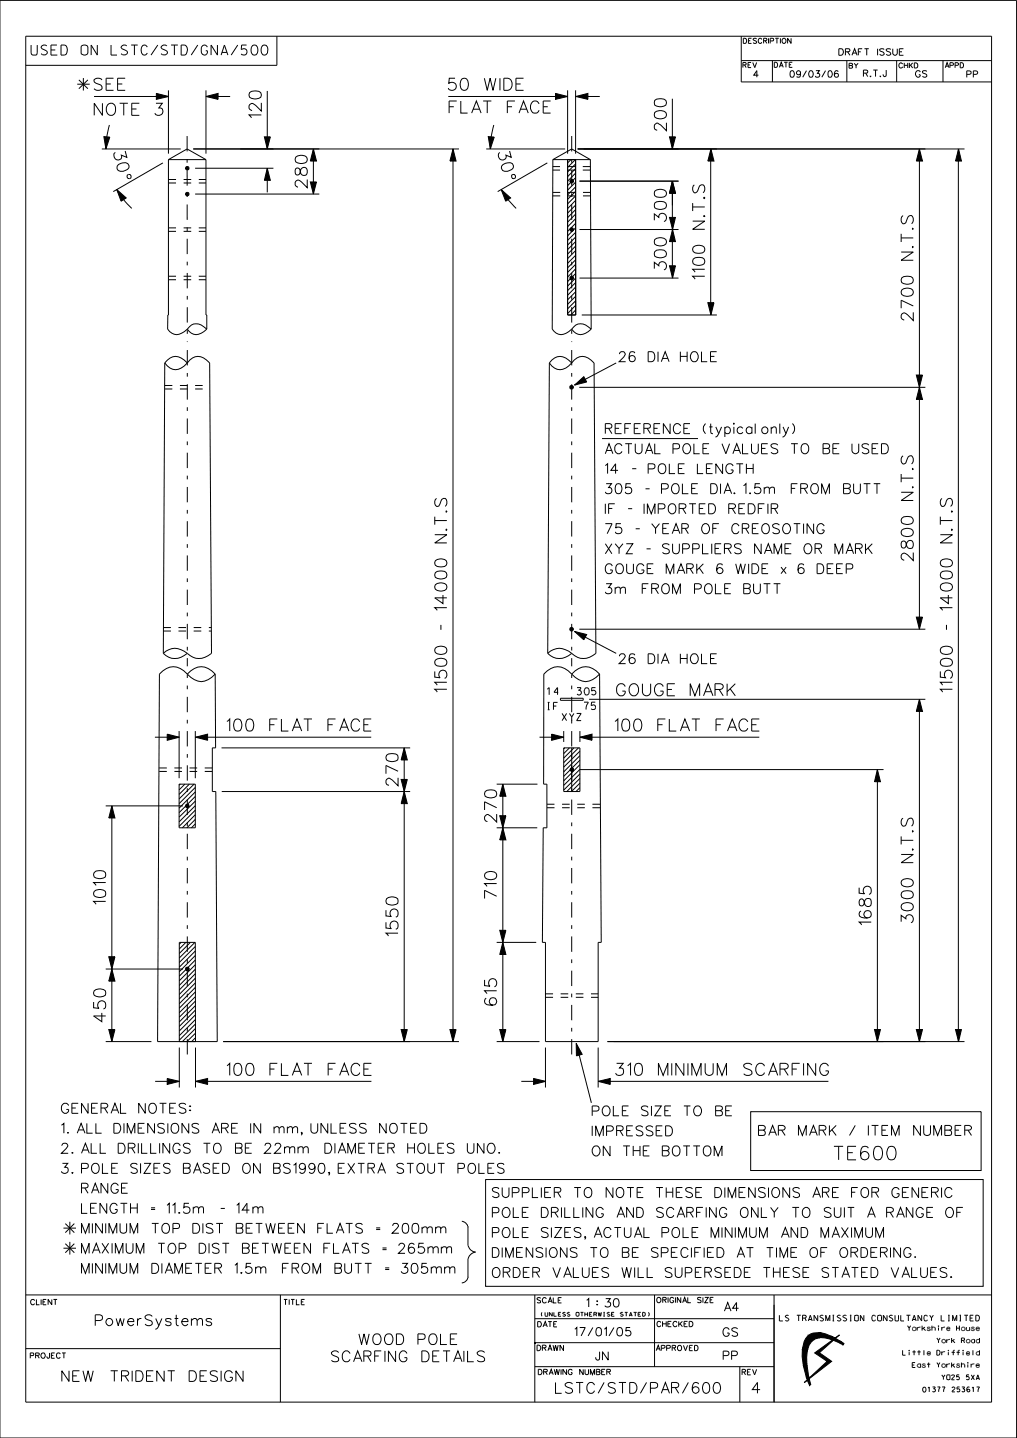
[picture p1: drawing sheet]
<svg xmlns="http://www.w3.org/2000/svg" width="210mm" height="297mm" viewBox="0 0 210 297" stroke-linecap="round" stroke-linejoin="round" font-family="sans-serif">
<g fill="none" stroke="#000" stroke-width=".21">
<path d="M0 .1h209.9v296.9h-209.9zM5.3 7.5h199.5v282.1h-199.5zM15.9 17.4h2.6M16.3 16.5l1.8 1.8M17.2 16.1v2.6M18.1 16.5l-1.8 1.8M19.4 19.9h15.4M34.8 18.7v13M42.5 19.9h5M42.5 18.7v13M55.2 18.8v12M57.2 7.5v6h-51.9"/>
<path d="M92.6 19.9h24.6M117.2 18.7v13M118.9 18.7v13M118.9 19.9h5M153.1 12.5h51.7M153.1 7.5v9.4h51.7M153.4 13.4h.6v-.4l-.6-.1v1.1M155.1 12.9h-.6v1.1M155.4 12.9l.5 1.1 .3-1.1M159.5 12.5v4.4M174.9 12.5v4.4M185.2 12.5v4.4"/>
<path d="M194.7 12.5v4.4M21 30.8h16.3M22.6 25.8a16.4 16.4 0 0 0-.7 5M24.1 39.1a15.9 15.9 0 0 0 3.1 3.9M33.6 33.6l-10.2 6M34.8 33v32.1h-.1l-.1 2.9a2.21 2.21 0 0 0 3.5 .5l.6-.5M34.8 33h7.7M34.8 33l3.8-2.2 3.9 2.2M39.9 30.8h54.9M40.3 34.7h16.2M42.5 33v32.1h.2v2.9M55.2 34.7v5"/>
<path d="M64.7 30.8v9.3M93.5 30.8v184.3M100.4 30.8h16.3M102 25.8a16.4 16.4 0 0 0-.8 5M103.5 39.1a15.9 15.9 0 0 0 3.1 3.9M113 33.6l-10.2 6M114.2 33l-.2 35a2.16 2.16 0 0 0 3.5 .5l.6-.5M114.2 33l3.9-2.2 3.8 2.2M114.2 33h7.7M117.2 33v32.1h1.7v-32.1M117.9 33l-.7 .6M118.8 33l-1.6 1.6"/>
<path d="M118.9 33v32M118.9 39.5l-1.7 1.7M118.9 38.6l-1.7 1.6M118.9 37.6l-1.7 1.7M118.9 36.7l-1.7 1.6M118.9 35.8l-1.7 1.6M118.9 34.8l-1.7 1.7M118.9 33.9l-1.7 1.6M119.3 30.8h79.9M119.7 37.4h20.4M121.9 33l.2 35M138.8 20.4v10.4"/>
<path d="M138.8 37.4v20M146.8 30.8v34.3M189.8 30.8v99.2M197.9 30.8v184.3M40.3 40.1h25.6M118.9 59.3l-1.7 1.7M118.9 58.4l-1.7 1.6M118.9 57.4l-1.7 1.7M118.9 56.5l-1.7 1.7M118.9 55.5l-1.7 1.7M118.9 54.6l-1.7 1.7M118.9 53.7l-1.7 1.6"/>
<path d="M118.9 52.7l-1.7 1.7M118.9 51.8l-1.7 1.6M118.9 50.8l-1.7 1.7M118.9 49.9l-1.7 1.7M118.9 49l-1.7 1.6M118.9 48l-1.7 1.6M118.9 47.1l-1.7 1.6M118.9 46.1l-1.7 1.7M118.9 45.2l-1.7 1.7M118.9 44.2l-1.7 1.7M118.9 43.3l-1.7 1.6M118.9 42.4l-1.7 1.6"/>
<path d="M118.9 41.4l-1.7 1.7M118.9 40.5l-1.7 1.6M119.7 47.4h20.4M119.7 57.4h20.4M34 75a2.53 2.53 0 0 1 4-.6l.7 .6M34 75a2.5 2.5 0 0 0 4 .6l.7-.6M34 75l-.3 59.9M38.7 75a2.48 2.48 0 0 1 4-.6l.6 .6 .4 59.9a3.5 3.5 0 0 1-5 0M38.7 68a2.16 2.16 0 0 0 3.4 .5l.6-.5M38.7 68a2.12 2.12 0 0 1 3.4-.5l.6 .5M113.4 75a2.48 2.48 0 0 1 4-.6l.7 .6M113.4 75a2.46 2.46 0 0 0 4 .6l.7-.6"/>
<path d="M113.4 75l-.3 59.9M118.1 75a2.48 2.48 0 0 1 3.9-.6l.7 .6 .3 59.9a3.5 3.5 0 0 1-4.9 0M118.1 68a2.16 2.16 0 0 0 3.4 .5l.6-.5M118.1 68a2.12 2.12 0 0 1 3.4-.5l.6 .5M118.9 64l-1 1.1M118.9 63.1l-1.7 1.7M118.9 62.1l-1.7 1.7M118.9 61.2l-1.7 1.7M118.9 60.3l-1.7 1.6M119.6 80h71.5M120.1 65.1h27.9M127.2 75l-8.6 4.5"/>
<path d="M124.3 90.6h19.8M151.4 87.5h.2l-.1 .1zM33.7 134.9a3.4 3.4 0 0 0 5 0M33.7 134.9a3.4 3.4 0 0 1 5 0M38.7 139.2a3.5 3.5 0 0 0-5.8 0l-.4 75.9h12.4l-.3-51.6h-.8v-9h.7l-.1-15.3M38.7 139.2a3.5 3.5 0 0 1 5.7 0M38.7 139.2a3.4 3.4 0 0 0 5.7 0M113.1 134.9a3.4 3.4 0 0 0 5 0M113.1 134.9a3.4 3.4 0 0 1 5 0M118.1 139.2a3.5 3.5 0 0 0-5.8 0v22.8h.6v9h-.7l-.2 23.6h.6v20.5h10.9v-20.5h.6l-.3-55.4M118.1 139.2a3.5 3.5 0 0 1 5.7 0M118.1 139.2a3.4 3.4 0 0 0 5.7 0"/>
<path d="M118.6 130.4l8.6 4.5M119.6 130h71.5M32 152.3h5M37 151v9.7M40.3 151v9.7M40.3 152.3h36.3M45.7 154.5h39M83.5 154.5v60.6M111.4 152.3h5M115.7 144.2h4.7v.4h-4.7zM116.4 151v2.2M116.4 154.5h3.3v9h-3.3z"/>
<path d="M116.6 154.5l-.2 .2M117.6 154.5l-1.2 1.1M118.1 154.5v9M118.5 154.5l-2.1 2.1M119.4 154.5l-3 3M119.7 159h62.7M119.7 151v2.2M119.7 159.8l-3.3 3.4M119.7 158.9l-3.3 3.3M119.7 157.9l-3.3 3.4M119.7 157l-3.3 3.3M119.7 156.1l-3.3 3.3"/>
<path d="M119.7 155.1l-3.3 3.3M119.7 152.3h37.1M121.7 144.4h69.4M181.2 159v56.1M189.8 144.4v70.7M21.8 166.4h16M23.1 166.4v48.7M37 162h3.3v9h-3.3zM37.2 162l-.2 .2M38.2 162l-1.2 1.1M39.1 162l-2.1 2.1M40.1 162l-3.1 3"/>
<path d="M40.3 170.2l-.8 .8M40.3 169.2l-1.7 1.8M40.3 168.3l-2.6 2.7M40.3 167.3l-3.3 3.4M40.3 166.4l-3.3 3.3M40.3 165.5l-3.3 3.3M40.3 164.5l-3.3 3.3M40.3 163.6l-3.3 3.3M40.3 162.6l-3.3 3.4M45.8 163.5h38.9M102.6 162h8.4M102.6 171h8.3"/>
<path d="M103.8 162v53.1M119.7 162.7l-.8 .8M119.7 161.7l-1.7 1.8M119.7 160.8l-2.7 2.7M37.4 194.6l-.4 .4M38.4 194.6l-1.4 1.4M39.3 194.6l-2.3 2.3M40.2 194.6l-3.2 3.3M40.3 199.3l-3.3 3.3M40.3 198.3l-3.3 3.3M40.3 197.3l-3.3 3.4M40.3 196.4l-3.3 3.4"/>
<path d="M40.3 195.5l-3.3 3.3M102.6 194.6h8.1M21.8 215.1h9.5M21.8 200.1h16M37 215.1v-20.5h3.3l.1 20.5M37 216.4v8.2M40.3 209.6l-3.3 3.3M40.3 208.7l-3.3 3.3M40.3 207.7l-3.3 3.4M40.3 206.8l-3.3 3.3M40.3 205.9l-3.3 3.3M40.3 204.9l-3.3 3.3"/>
<path d="M40.3 204l-3.3 3.3M40.3 203l-3.3 3.3M40.3 202l-3.3 3.4M40.3 201.1l-3.3 3.4M40.3 200.2l-3.3 3.3M40.4 214.3l-.8 .8M40.4 213.4l-1.8 1.7M40.4 212.4l-2.7 2.7M40.4 211.5l-3.4 3.3M40.4 210.6l-3.4 3.3M40.4 216.4v8.2M46.1 215.1h48.7"/>
<path d="M102.6 215.1h8.8M112.6 216.4v8.2M119 215.5l3.1 12.3M123.5 216.4v8.2M125.4 215.1h73.8M32 223.3h5M40.4 223.3h36.3M107.6 223.3h5M123.5 223.3h47.6M155 229.6h47.6v12.2h-47.6zM13.1 253.7h2.6M13.1 257.8h2.6"/>
<path d="M13.5 252.7l1.9 1.9M13.5 256.9l1.9 1.8M14.4 252.3v2.7M14.4 256.5v2.6M15.4 252.7l-1.9 1.9M15.4 256.9l-1.9 1.8M95.4 252.3a1.49 1.49 0 0 1 1.3 1.2M96.6 253.4v3.8M100.3 243.6h102.7v22.1h-102.7zM5.3 278.5h52.6M5.3 267.5h199.5M57.9 267.5v22.1"/>
<path d="M110.4 277.3h49.4M110.4 272.4h49.4M110.4 267.5v22.1M135.2 267.5v14.8M159.8 267.5v22.1M110.4 282.3h49.4M152.8 282.3v7.3M153.2 283.4l.7-.1v-.4l-.7-.1v1.2M155 282.8h-.7v1.2M155.4 282.8l.4 1.2 .4-1.2"/>
</g>
<path d="M110.3 277.2h.3v.3h-.3z" fill-rule="evenodd" fill="#000"/>
<g fill="#000" stroke="#000" stroke-width=".21">
<path d="M32.3 19.3l2.5 .6-2.5 .6zM114.7 19.3l2.5 .6-2.5 .6zM21.4 28.2l1.3 .1-.8 2.5zM42.5 19.9l2.5-.6v1.2zM55.2 34.7l.6 2.5h-1.2zM54.6 28.3h1.2l-.6 2.5zM64.7 30.8l.6 2.5h-1.2zM64.1 37.6h1.2l-.6 2.5zM93.5 30.8l.7 2.5h-1.3zM100.8 28.2l1.2 .1-.8 2.5zM118.9 19.9l2.5-.6v1.2zM138.8 37.4l.7 2.5h-1.3z"/>
<path d="M138.2 28.3h1.3l-.7 2.5zM146.8 30.8l.6 2.5h-1.2zM189.8 30.8l.7 2.5h-1.3zM197.9 30.8l.6 2.5h-1.2zM24.1 39.1l2 1.8-1.1 .7zM103.5 39.1l1.9 1.8-1 .7zM138.9 47.4l.6 2.5h-1.3zM138.2 44.9h1.3l-.6 2.5zM138.2 54.9h1.3l-.6 2.5zM118.6 79.5l1.9-1.7 .6 1.1zM146.2 62.5h1.2l-.6 2.6zM189.2 77.5h1.3l-.7 2.5z"/>
<path d="M189.8 80l.7 2.5h-1.3zM118.6 130.4l2.5 .7-.6 1.1zM189.2 127.5h1.3l-.7 2.5zM34.5 151.6l2.5 .7-2.5 .6zM40.4 152.3l2.5-.7v1.3zM83.5 154.5l.6 2.5h-1.3zM113.9 151.6l2.5 .7-2.5 .6zM119.7 152.3l2.5-.7v1.3zM189.8 144.4l.7 2.5h-1.3zM23.1 166.4l.6 2.5h-1.2zM83.5 163.5l.6 2.5h-1.3zM82.8 161h1.3l-.6 2.5z"/>
<path d="M103.8 171l.7 2.5h-1.3zM103.8 162l.7 2.5h-1.3zM103.2 168.5h1.3l-.7 2.5zM181.2 159l.6 2.4h-1.2zM22.5 197.6h1.2l-.6 2.5zM103.8 194.6l.7 2.5h-1.3zM103.2 192.1h1.3l-.7 2.5zM23.1 200.1l.6 2.5h-1.2zM22.5 212.6h1.2l-.6 2.5zM82.8 212.6h1.3l-.6 2.5zM92.9 212.6h1.3l-.7 2.5zM103.2 212.6h1.3l-.7 2.5z"/>
<path d="M119 215.5l1.2 2.3-1.2 .3zM180.6 212.6h1.2l-.6 2.5zM189.2 212.6h1.3l-.7 2.5zM197.3 212.6h1.2l-.6 2.5zM34.5 222.7l2.5 .6-2.5 .7zM40.4 223.3l2.5-.6v1.3zM110.2 222.7l2.5 .6-2.5 .7zM123.5 223.3l2.5-.6v1.3z"/>
<path d="M165.7 278.8l1 .3z" fill-rule="evenodd"/>
<path d="M165.7 278.5l1.1 .2-.1 .4-1-.3z" fill-rule="evenodd"/>
<path d="M166.7 276l.8 1.1-.4 .7-.3 .9-1.1-.2 .4-1.4z" fill-rule="evenodd"/>
<path d="M166.7 276l.3-.2 .8 1.1-.3 .2z" fill-rule="evenodd"/>
<path d="M166.9 275.8a2.77 2.77 0 0 1 2.2-.6l.1 1.1-.8 .2-.6 .4z" fill-rule="evenodd"/>
<path d="M169.1 275.2h.3l.1 1.1h-.3z" fill-rule="evenodd"/>
<path d="M169.4 275.2l2.2 .8-.1 .6-2-.3z" fill-rule="evenodd"/>
<path d="M171.6 276h.3l-.2 .7-.2-.1z" fill-rule="evenodd"/>
<path d="M171.9 276l.6 .3-.6 .4h-.2z" fill-rule="evenodd"/>
<path d="M172.1 276.8l.4-.4 1 .6-.2 .4z" fill-rule="evenodd"/>
<path d="M173.5 277l.2 .1-.1 .4-.3-.1z" fill-rule="evenodd"/>
<path d="M168.2 279.4l5.1-3.7-4.1 3.7 2.5 1.8-5.6 4.4 4.7-4.4z" fill-rule="evenodd"/>
<path d="M173.7 277.1l.6 .4-.2 .3-.5-.3z" fill-rule="evenodd"/>
<path d="M165.8 281.8l.8-.1 .1 .3-.8 .1z" fill-rule="evenodd"/>
<path d="M165.7 278.8l1 .3-.1 2.6-.8 .1z" fill-rule="evenodd"/>
<path d="M165.9 282.1l.8-.1 .2 2.1-.4 .3z" fill-rule="evenodd"/>
<path d="M166.6 284.6l.4-.2 .1 .2-.4 .4z" fill-rule="evenodd"/>
<path d="M166.7 285.1l.4-.4 .3 1.3-.2 .2z" fill-rule="evenodd"/>
<path d="M166.5 284.4l.4-.3 .1 .3-.4 .2z" fill-rule="evenodd"/>
<circle cx="38.7" cy="34.7" r=".36"/>
<circle cx="118.1" cy="37.4" r=".37"/>
<circle cx="38.7" cy="40.1" r=".36"/>
<circle cx="118.1" cy="57.4" r=".38"/>
<circle cx="118.1" cy="47.4" r=".37"/>
<circle cx="118" cy="80" r=".38"/>
<circle cx="118" cy="130" r=".36"/>
<circle cx="118.1" cy="159" r=".36"/>
<circle cx="38.7" cy="166.5" r=".36"/>
<circle cx="38.7" cy="200.1" r=".38"/>
</g>
<g fill="none" stroke="#000" stroke-width=".21" stroke-dasharray="1.6 1.6" stroke-linecap="butt">
<path d="M34.8 37.8h7.7M34.8 37.1h7.7M121.9 34.4h-7.7M121.9 35.1h-7.7M121.9 39.7h-7.7M34.8 57.8h7.7M34.8 57.1h7.7M34.8 47.8h7.7M34.8 47.1h7.7M121.9 40.5h-7.8M34 79.6h9.3M34 80.3h9.3"/>
<path d="M33.7 129.6h9.9M33.7 130.3h9.9M43.8 159.3h-11M43.8 158.6h-11M112.9 166.1h11.2M112.9 166.8h11.2M112.6 205.3h10.9M112.6 206h10.9"/>
</g>
<path d="M38.6 28.1l.1 42.5M118.1 28.1v42.5M38.7 72.3v65.3M118.1 72.3v65.3M38.7 217.8v-78.5M118.1 217.8v-78.5" fill="none" stroke="#000" stroke-width=".21" stroke-dasharray="3.2 1.6 .8 1.6" stroke-linecap="butt"/>
<text font-size="8.3" x="93.9" y="262.7">}</text>
<text font-size="2.8" x="172.2" y="239.6">TE600</text>
<g font-size="2.5">
<text x="19.4" y="18.7">SEE</text>
<text x="19.5" y="23.8">NOTE 3</text>
<text x="92.6" y="18.7">50 WIDE</text>
<text x="92.8" y="23.4">FLAT FACE</text>
<text x="54" y="24.3" transform="rotate(-90 54 24.3)">120</text>
<text x="137.6" y="27" transform="rotate(-90 137.6 27)">200</text>
<text x="23.4" y="31.6" transform="rotate(76 23.4 31.6)">30%%d</text>
<text x="102.8" y="31.6" transform="rotate(76 102.8 31.6)">30%%d</text>
<text x="63.5" y="38.7" transform="rotate(-90 63.5 38.7)">280</text>
<text x="137.6" y="45.7" transform="rotate(-90 137.6 45.7)">300</text>
<text x="137.6" y="55.7" transform="rotate(-90 137.6 55.7)">300</text>
<text x="145.5" y="57.6" transform="rotate(-90 145.5 57.6)">1100 N.T.S</text>
<text x="188.6" y="66.2" transform="rotate(-90 188.6 66.2)">2700 N.T.S</text>
<text x="188.6" y="115.8" transform="rotate(-90 188.6 115.8)">2800 N.T.S</text>
<text x="92.3" y="142.9" transform="rotate(-90 92.3 142.9)">11500 - 14000 N.T.S</text>
<text x="127.3" y="143.7">GOUGE MARK</text>
<text x="196.7" y="142.9" transform="rotate(-90 196.7 142.9)">11500 - 14000 N.T.S</text>
<text x="46.9" y="151">100 FLAT FACE</text>
<text x="127" y="151">100 FLAT FACE</text>
<text x="82.2" y="162.3" transform="rotate(-90 82.2 162.3)">270</text>
<text x="102.6" y="169.8" transform="rotate(-90 102.6 169.8)">270</text>
<text x="102.6" y="185.6" transform="rotate(-90 102.6 185.6)">710</text>
<text x="21.9" y="186.8" transform="rotate(-90 21.9 186.8)">1010</text>
<text x="179.9" y="191" transform="rotate(-90 179.9 191)">1685</text>
<text x="188.6" y="190.6" transform="rotate(-90 188.6 190.6)">3000 N.T.S</text>
<text x="82.2" y="193.3" transform="rotate(-90 82.2 193.3)">1550</text>
<text x="102.6" y="207.6" transform="rotate(-90 102.6 207.6)">615</text>
<text x="21.9" y="211" transform="rotate(-90 21.9 211)">450</text>
<text x="46.9" y="222.1">100 FLAT FACE</text>
<text x="127.1" y="222.1">310 MINIMUM SCARFING</text>
</g>
<g font-size="2.2">
<text x="19.7" y="273.8">PowerSystems</text>
<text x="68.5" y="281.3">SCARFING DETAILS</text>
<text x="74.1" y="277.7">WOOD POLE</text>
<text x="12.8" y="285.3">NEW TRIDENT DESIGN</text>
<text x="114.7" y="287.8">LSTC/STD/PAR/600</text>
<text x="155.4" y="287.8">4</text>
</g>
<g font-size="2.1">
<text x="6.4" y="11.4">USED ON LSTC/STD/GNA/500</text>
<text x="127.8" y="74.7">26 DIA HOLE</text>
<text x="125" y="89.6">REFERENCE (typical only)</text>
<text x="125" y="93.7">ACTUAL POLE VALUES TO BE USED</text>
<text x="125" y="97.8">14 - POLE LENGTH</text>
<text x="125" y="102">305 - POLE DIA. 1.5m FROM BUTT</text>
<text x="125" y="106.1">IF - IMPORTED REDFIR</text>
<text x="125" y="110.2">75 - YEAR OF CREOSOTING</text>
<text x="125" y="114.4">XYZ - SUPPLIERS NAME OR MARK</text>
<text x="125" y="118.5">GOUGE MARK 6 WIDE x 6 DEEP</text>
<text x="125" y="122.6">3m FROM POLE BUTT</text>
<text x="127.8" y="137.1">26 DIA HOLE</text>
<text x="12.7" y="229.9">GENERAL NOTES:</text>
<text x="122.3" y="230.5">POLE SIZE TO BE</text>
<text x="12.7" y="234.1">1. ALL DIMENSIONS ARE IN mm, UNLESS NOTED</text>
<text x="12.7" y="238.2">2. ALL DRILLINGS TO BE 22mm DIAMETER HOLES UNO.</text>
<text x="122.3" y="234.6">IMPRESSED</text>
<text x="122.3" y="238.7">ON THE BOTTOM</text>
<text x="156.7" y="234.5">BAR MARK / ITEM NUMBER</text>
<text x="12.7" y="242.3">3. POLE SIZES BASED ON BS1990, EXTRA STOUT POLES</text>
<text x="14.4" y="246.5">RANGE</text>
<text x="14.7" y="250.6">LENGTH = 11.5m - 14m</text>
<text x="101.7" y="247.3">SUPPLIER TO NOTE THESE DIMENSIONS ARE FOR GENERIC</text>
<text x="101.7" y="251.5">POLE DRILLING AND SCARFING ONLY TO SUIT A RANGE OF</text>
<text x="14.5" y="254.7">MINIMUM TOP DIST BETWEEN FLATS = 200mm</text>
<text x="101.7" y="255.6">POLE SIZES, ACTUAL POLE MINIMUM AND MAXIMUM</text>
<text x="14.5" y="263">MINIMUM DIAMETER 1.5m FROM BUTT = 305mm</text>
<text x="14.5" y="258.9">MAXIMUM TOP DIST BETWEEN FLATS = 265mm</text>
<text x="101.7" y="259.7">DIMENSIONS TO BE SPECIFIED AT TIME OF ORDERING.</text>
<text x="101.7" y="263.9">ORDER VALUES WILL SUPERSEDE THESE STATED VALUES.</text>
</g>
<g font-size="1.7">
<text x="121.2" y="270">1 : 30</text>
<text x="118.7" y="275.9">17/01/05</text>
<text x="149.3" y="276">GS</text>
<text x="149.6" y="270.8">A4</text>
<text x="123" y="280.9">JN</text>
<text x="149.4" y="280.8">PP</text>
</g>
<g font-size="1.5">
<text x="112.9" y="143.5">14</text>
<text x="119.2" y="143.5">305</text>
<text x="112.8" y="146.6">IF</text>
<text x="116.1" y="148.8">XYZ</text>
<text x="120.6" y="146.5">75</text>
</g>
<g font-size="1.4">
<text x="173.2" y="11.4">DRAFT ISSUE</text>
<text x="155.7" y="16">4</text>
<text x="163.1" y="16">09/03/06</text>
<text x="178.3" y="15.8">R.T.J</text>
<text x="189.1" y="15.9">GS</text>
<text x="199.6" y="16">PP</text>
</g>
<text font-size="1.2" x="161" y="272.8">LS TRANSMISSION CONSULTANCY LIMITED</text>
<g font-size="1.1">
<text x="6.3" y="269.5">CLIENT</text>
<text x="58.6" y="269.5">TITLE</text>
<text x="110.9" y="269.1">SCALE</text>
<text x="135.6" y="269.1">ORIGINAL SIZE</text>
<text x="111" y="274.1">DATE</text>
<text x="135.7" y="274">CHECKED</text>
<text x="6.3" y="280.5">PROJECT</text>
<text x="110.9" y="278.9">DRAWN</text>
<text x="135.5" y="279">APPROVED</text>
<text x="111.2" y="283.9">DRAWING NUMBER</text>
<text x="153.2" y="283.9">REV</text>
</g>
<g font-size="1">
<text x="153.5" y="9">DESCRIPTION</text>
<text x="153.4" y="14">REV</text>
<text x="159.9" y="13.9">DATE</text>
<text x="175.3" y="14.1">BY</text>
<text x="185.6" y="14">CHKD</text>
<text x="195.2" y="14">APPD</text>
<text x="187.4" y="274.8">Yorkshire House</text>
<text x="186.4" y="279.9">Little Driffield</text>
<text x="193.5" y="277.4">York Road</text>
<text x="188.4" y="282.4">East Yorkshire</text>
<text x="190.5" y="287.5">01377 253617</text>
<text x="194.5" y="285">YO25 5XA</text>
</g>
<text font-size=".8" x="111.6" y="271.8">(UNLESS OTHERWISE STATED)</text>
</svg>
